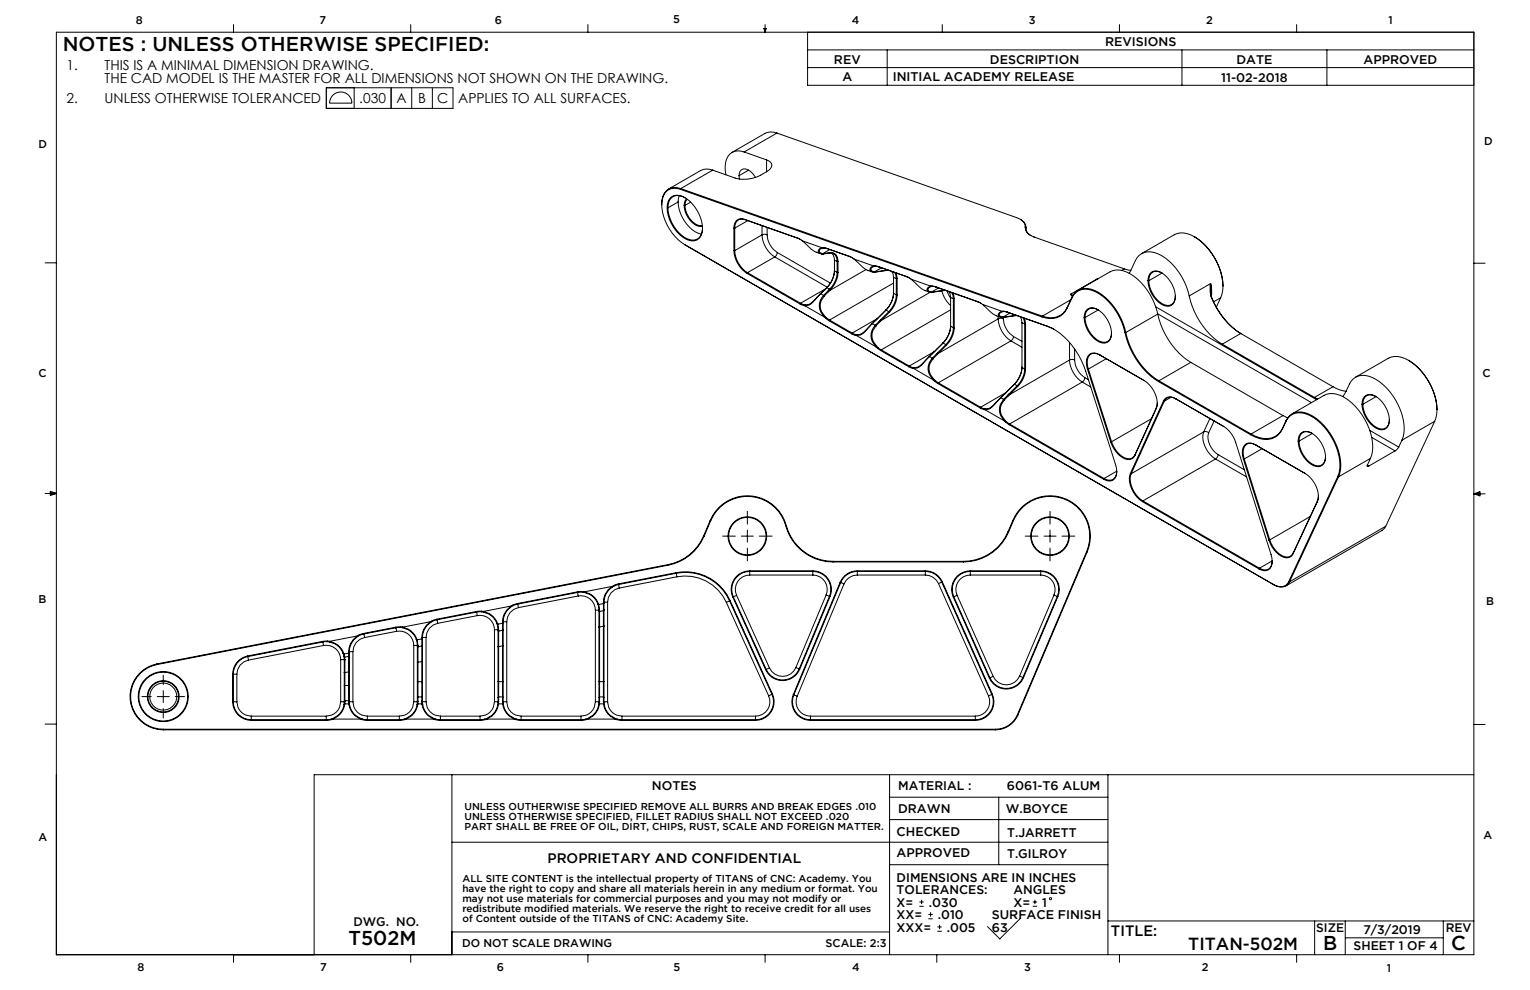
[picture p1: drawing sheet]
<svg xmlns="http://www.w3.org/2000/svg" width="432mm" height="279mm" viewBox="0 0 432 279" stroke-linecap="round" stroke-linejoin="round" font-family="sans-serif">
<g fill="none" stroke="#000" stroke-width=".28">
<path d="M15.9 9.1h400.1v260.3h-400.1zM65.9 6.9v2.2M115.9 6.9v2.2M165.9 6.9v2.2M215.6 8h.6l-.3 1.1zM215.7 8l.2 1.1M215.9 6.9v2.2M216 8l-.1 1.1M227.9 9.1v15h188.1M227.9 14.1h188.1M227.9 19.1h188.1M250.4 14.1v10"/>
<path d="M265.9 6.9v2.2M315.9 6.9v2.2M333.6 14.1v10M365.9 6.9v2.2M374.5 14.1v10M92.1 24.8h35.7v5.8h-35.7zM94 26.8a3.1 3.1 0 0 1 3.4-.6 3.1 3.1 0 0 1 1.9 2.9h-6.3l.3-1.2zM100 24.8v5.8M110.4 24.8v5.8M116.2 24.8v5.8M122 24.8v5.8M219.3 37.6l67.6 23.8a2.83 2.83 0 0 1 2.5 2.7"/>
<path d="M219.3 37.6a4.1 4.1 0 0 0-3.5 .1l-9.2 5.3M219.3 37.6l-9.3 5.3M188.5 58.7a10.4 10.4 0 0 0 5.7 8.8 2.88 2.88 0 0 0 3.1-.3 2.88 2.88 0 0 0 1-2.9M189.3 55.7a3.5 3.5 0 0 1 4.4 .3 10.8 10.8 0 0 1 4.5 9.3 2.86 2.86 0 0 1-4.5 2.2 10.2 10.2 0 0 1-5.2-10.6zM191.4 57a10.4 10.4 0 0 0 5.7 8.9l.9 .2M191.4 57l-2.9 1.7M191.7 55.2l-.3 1.8M192 53.4a3.7 3.7 0 0 0-5.2 4 14.3 14.3 0 0 0 6.5 11.7M192 53.4l102.1 36M192.1 53.2a3.7 3.7 0 0 0-5.2 3l-.1 1.6M192.1 53.2l-.1 .2M192.1 53.2l102.1 36"/>
<path d="M193.1 58a6.6 6.6 0 0 0 4.1 5.9l1-.1M193.1 58h.2M193.3 58a6.3 6.3 0 0 0 4.2 5.7l.7-.1M193.4 55.8a2.98 2.98 0 0 0-3.5-.3 2.98 2.98 0 0 0-1.4 3.2M193.8 56.1a2.35 2.35 0 0 0-.7 1.9M193.9 56.2l-.5 1.1-.1 .7M194.9 57.1l-1.6 .9M201.1 48l6.4 2.3a10.4 10.4 0 0 0 8.8-1.8M201.1 48a4.1 4.1 0 0 0-3.4 .1l-9 5.2M201.1 48l-9 5.2M208.6 49.6l.1 .9M208.6 49.6a1.68 1.68 0 0 1 .9-1.8 1.68 1.68 0 0 1 1.9 .3l1.2 1.1 .6 .9"/>
<path d="M210 42.9a3.7 3.7 0 0 0-5.2 3l-.1 2.2 .2 1.2M210 42.9l6.3 2.2M211.2 48l-2.6 1.6M216.3 45.1a1.54 1.54 0 0 1 1.5 1.2 1.54 1.54 0 0 1-.8 1.7l-.7 .5M216.3 45.1v3.4M12.7 74.2h3.2M193.3 69.1l166.2 95.9a2.88 2.88 0 0 0 4.4-.8M193.3 69.1h.1M207.1 70.7a8.2 8.2 0 0 0 3.7 6.5M207.1 64.4v6.3M207.1 64.4h.3M207.1 70.7h.3"/>
<path d="M207.4 70.7a7.9 7.9 0 0 0 3.6 6.3M207.4 64.4v6.3M210.1 61.9a2.18 2.18 0 0 0-3 2.5M210.1 61.9l.2 .1a2.11 2.11 0 0 0-2.9 2.4M210.1 61.9l15.1 5.4M210.8 77.2l15 8.6M211 77l14.9 8.6M211 77l-.2 .2M211 62.3l-3.6 2.1M215.1 66.3a7.9 7.9 0 0 0 3.6 6.2M215.1 66.3l.7-.2 .7 .2M215.1 66.3l-7.7 4.4"/>
<path d="M215.1 63.7v2.6M216.5 66.3a6.3 6.3 0 0 0 2.9 5M216.5 64.2v2.1M218.7 72.5l-7.7 4.5M218.7 72.5l14.8 8.6M219.4 71.3l-.2 .7-.5 .5M219.4 71.3l14.9 8.6M225.2 67.3l-.1-.1 1.4 .8M225.2 67.3l.7 .3M226.5 68l3.1 2.8 1.9 .8M226.5 68l5.5 1.9M231.8 71.7h.2"/>
<path d="M232 69.9l-.8 .3-.3 .6 .2 .6 .7 .3M232 69.9l.2 .1M232 71.6h.2M232 71.6l-.2 .1M232.2 70l-.7 .3-.3 .5 .2 .5 .6 .3M232.2 71.6l-.2 .1M232.3 69.9l1 .2M232.3 69.9h-.3M232.3 69.9l.2 .1M232.4 71.7h-.4M232.4 71.7h.1M232.5 70l.9 .2-.1-.1"/>
<path d="M232.5 70h-.3M232.6 71.6h-.4M232.6 71.6l-.2 .1M232.6 71.6h.1M233.3 70.1l6.5 2.3M234.1 71.4l-1.7 .3M234.1 71.4a1.94 1.94 0 0 1 2.2 2.3M234.1 71.4h.1M234.2 70.4l-2 1.2M234.3 71.3l-1.7 .3M234.3 71.3l-.2 .1M234.3 71.3a2.02 2.02 0 0 1 2.2 2.4"/>
<path d="M234.3 71.3h.1M234.7 71.4a2.26 2.26 0 0 1 .8 2.1M235.5 76.5a7.2 7.2 0 0 1-2.1 4.7M235.5 76.3a7.5 7.5 0 0 1-2.2 4.9M235.5 73.5l.8 .3M235.5 73.5v3M235.5 76.5l.8 .4M236.3 76.9a7.2 7.2 0 0 1-2.2 4.7M236.3 73.7h.2M236.3 73.7v3.2M236.3 76.9h.2M236.5 76.9a7.5 7.5 0 0 1-2.2 4.9"/>
<path d="M236.5 73.7v3.2M239.8 72.4l-.1-.1 1.3 .8M239.8 72.4l.7 .3M241 73.1l3.1 2.8 2 .9M241 73.1l5.6 2M244.4 76.1l-10.4 6M246.4 76.8h.2M246.6 75.1l-.8 .3-.3 .5 .2 .6 .7 .3M246.6 75.1l.2 .1M246.6 76.7h.2M246.6 76.7l-.2 .1M246.8 75.2l-.7 .2-.3 .5 .2 .5 .6 .3"/>
<path d="M246.8 76.7l-.2 .1M246.9 75.1l1 .1M246.9 75.1h-.3M246.9 75.1h.2M247 76.8h-.4M247 76.8h.1M247.1 75.1l.9 .2-.1-.1M247.1 75.1l-.3 .1M247.2 76.7h-.4M247.2 76.7l-.2 .1M247.2 76.7h.1M247.9 75.2l8 2.9"/>
<path d="M248.8 75.6l-2 1.1M250.5 76.2l-3.3 .5M250.7 76.3l-3.7 .5M251.7 76.6l.3 .7 .2 1M252.2 78.3l1 .3M252.2 78.3v4.5M252.2 79.9l-18.1 10.4M252.4 76.9l.4 .6 .2 1.1M252.8 77l.4 1.6M253 78.6h.2M253 78.6v4.6M253.2 78.6v4.6"/>
<path d="M255.9 78.1l-.1-.1 1.3 .8M255.9 78.1l.7 .3M257.1 78.8l3.1 2.8 2 .8M257.1 78.8l5.6 2M288 61.9l.1 .1a2.42 2.42 0 0 1 1.4 2.2M289.4 64.1a2.93 2.93 0 0 0 2.5 2.8l25.4 9M289.4 64.1l.1 .1M289.4 64.1h.1M289.5 64.2a2.44 2.44 0 0 0 1.4 2.3M289.5 64.2h.1M289.5 63.9v.8M309.7 78.7l-7.5 4.3"/>
<path d="M309.7 78.7v.1M309.9 78.7h-.2M317.3 75.9l1.8 .4M317.3 75.9l-.8 .4M318.7 77.1a16.7 16.7 0 0 1 2.8-5 5.2 5.2 0 0 1 6.4 .1 18.1 18.1 0 0 1 7.7 11.3M322.2 71.6l9.2-5.3a6.2 6.2 0 0 1 6.8 1.3 17.5 17.5 0 0 1 6.9 14.4l-.6 2M324 79.2h.2M324.2 79.2a7.5 7.5 0 0 0 5.2 7 2.22 2.22 0 0 0 2.3-2.7M324.6 77.2a2.68 2.68 0 0 1 3.8 .2 8.1 8.1 0 0 1 3.2 7.4 2.3 2.3 0 0 1-3.9 1 7.8 7.8 0 0 1-3.4-8.1zM324.9 77.2a2.45 2.45 0 0 1 3.1-.1l-3.8 2.1 .3-1.5zM337.1 66.8a17.5 17.5 0 0 1 8 14M416 74.3h3.1"/>
<path d="M225.8 85.8l1 .4M225.9 85.6l1 .4M225.9 85.6l-.1 .2M226.8 86.2l.3 .1M226.9 86l.3 .1M226.9 86l-.1 .2M227.1 86.3l5.6 3.2M227.2 86.1l-.1 .2M231.5 82.9l-1.6 1.8a3.3 3.3 0 0 1-2.7 1.4M231.5 82.9h.1M231.6 82.9l-1.7 1.9a3.3 3.3 0 0 1-2.8 1.5M231.6 82.9h-.1"/>
<path d="M231.6 82.9l.8 .5M231.6 82.9h.1M232.4 83.4a4.1 4.1 0 0 0 .3 6.1M232.4 83.4l.2 .2M232.4 83.4h.1M232.6 83.6a4 4 0 0 0 .2 5.7M232.6 83.6h.1M232.7 89.5l.3 .3M232.7 81.8l-1.2 1.1M232.8 81.8l-1.2 1.1M232.8 81.8h-.1M232.8 89.3l.3 .3"/>
<path d="M232.8 89.3l-.1 .2M233 89.8l1 .7M233 81.5l-7.1 4.1M233 81.5l-.3 .3M233.1 81.4l-.1 .1M233.1 89.6l1 .7M233.1 89.6l-.1 .2M233.3 81.2l-.3 .3M233.4 81.2l.7 .4M233.4 81.2h-.1M233.4 81.2l-.6 .6M233.6 82.2l-1.2 1.2"/>
<path d="M233.6 82.2l.1 .2M233.7 82.4l-1.1 1.2M233.9 81.9l-.3 .3M233.9 81.9l.1 .2M234 90.5l6.4 3.7M234 82.1l-.3 .3M234.1 90.3l6.4 3.7M234.1 90.3l-.1 .2M234.1 81.6l.2 .2M234.1 81.6l-.2 .3M234.3 81.8l-.3 .3M240.4 94.2l1 .4"/>
<path d="M240.5 94l1 .4M240.5 94l-.1 .2M241.4 94.6l.3 .1M241.5 94.4l.3 .1M241.5 94.4l-.1 .2M241.7 94.7l5.5 3.2M241.8 94.5l-.1 .2M246.1 91.3l-1.6 1.8a3.3 3.3 0 0 1-2.7 1.4M246.1 91.3h.1M246.2 91.3l-1.7 1.9a3.3 3.3 0 0 1-2.8 1.5M246.2 91.3l.8 .5M246.2 91.3h.1"/>
<path d="M246.2 91.3h-.1M247 91.8a4.1 4.1 0 0 0 .2 6.1M247 91.8l.2 .2M247 91.8h.1M247.2 92a4 4 0 0 0 .2 5.7M247.2 92h.1M247.2 97.9l.4 .3M247.3 90.2l-1.2 1.1M247.4 90.2l-1.2 1.1M247.4 90.2h-.1M247.4 97.7l.3 .3M247.4 97.7l-.2 .2"/>
<path d="M247.6 98.2l1 .8M247.6 89.9l-7.1 4.1M247.6 89.9l-.3 .3M247.7 89.9h-.1M247.7 98l1 .7M247.7 98l-.1 .2M248.2 90.6l-1.2 1.2M248.2 90.6l.1 .2M248.3 90.8l-1.1 1.2M248.5 90.3l.1 .2M248.6 99l7.9 4.5M248.6 90.5l-.3 .3"/>
<path d="M248.7 98.7l7.9 4.6M248.7 98.7l-.1 .3M250.1 87.5l.7 .5M250.1 87.5l-2.7 2.7M250.8 88l-2.6 2.6M250.8 88l.2 .1M251 88.1l-2.4 2.4M252.2 82.8a7.2 7.2 0 0 1-2.1 4.7M252.2 82.6a7.5 7.5 0 0 1-2.2 5l.1-.1M252.2 82.8l.8 .4M253 83.2a7.2 7.2 0 0 1-2.2 4.8M253 83.2h.2"/>
<path d="M253.2 83.2a7.5 7.5 0 0 1-2.2 4.9M262.7 80.8l-.8 .3-.3 .5 .2 .6 .9 .3M262.7 80.8h.2M262.7 82.4h.2M262.7 82.4l-14.1 8.1M262.9 80.8l-.7 .3-.3 .5 .2 .5 .6 .3M262.9 82.4l-.2 .1M263 80.7l1 .2M263 80.7l-.3 .1M263 80.7l.2 .1M263.1 82.5h-.4M263.1 82.5h.1"/>
<path d="M263.2 80.8l.9 .2M263.2 80.8h-.3M263.3 82.4h-.4M263.3 82.4l-.2 .1M263.3 82.4h.1M263.4 99.5l-1.2 1.1M263.5 99.5l-1.2 1.1M263.5 99.5h-.1M263.7 99.2l-7.1 4.1M263.7 99.2l-.3 .3M263.8 99.2h-.1M264 80.9l11.9 4.2"/>
<path d="M264 80.9l.1 .1M264.1 81l12 4.2M264.3 99.9l-1.2 1.2M264.3 99.9l.1 .2M264.6 99.6l.1 .2M264.7 99.8l-.3 .3M264.9 81.3l-2 1.1M265.8 82.1l.1 .3a8.5 8.5 0 0 0 2.4 3.8M266.2 96.8l-2.7 2.7M266.2 96.8l.7 .5M266.6 81.9l-3.3 .5M266.8 81.9l-3.7 .6"/>
<path d="M266.9 97.3l-2.6 2.6M266.9 97.3l.2 .1M267.1 97.4l-2.4 2.4M267.3 82.1l1 2M267.8 82.3l.3 .6 .2 1.1M268.3 92.1a7.2 7.2 0 0 1-2.1 4.7M268.3 91.9a7.5 7.5 0 0 1-2.2 4.9h.1M268.3 84l.8 .3M268.3 92.1l.8 .4M268.3 84v8.1M268.3 87.4l-19.6 11.3M268.5 82.6l.4 .6 .2 1"/>
<path d="M268.9 82.7l.4 1.5M269.1 92.5a7.2 7.2 0 0 1-2.2 4.8M269.1 84.2h.2M269.1 84.2v8.3M269.1 92.5h.2M269.3 92.5a7.5 7.5 0 0 1-2.2 4.9M269.3 84.2v8.3M275.9 85.1l1.4 .8M275.9 85.1l.2 .1M276.1 85.2l.6 .3M277.3 85.9l3.1 2.8 2 .8M277.3 85.9l5.5 2"/>
<path d="M281.7 90a7.9 7.9 0 0 0 3.6 6.2M281.7 90l.7-.2 .8 .2M281.7 90l-17 9.8M281.7 89.3v.7M282.7 89.6h.2M282.8 87.9l-.7 .3-.4 .5 .3 .6 .7 .3M282.8 87.9h.2M282.9 89.5h.1M282.9 89.5l-.2 .1M283 87.9l-.7 .3-.3 .5 .2 .5 .7 .3M283 89.5l-.1 .1M283.2 90a6.4 6.4 0 0 0 2.8 5"/>
<path d="M283.2 89.6v.4M283.2 87.8l.9 .2M283.2 87.8l-.4 .1M283.2 87.8l.1 .1M283.2 89.6h-.3M283.2 89.6h.1M283.3 87.9l1 .2M283.3 87.9h-.3M283.4 89.5h-.4M283.4 89.5l-.2 .1M283.4 89.5h.1M284.1 88l11.5 4.1"/>
<path d="M284.1 88l.2 .1M284.3 88.1l11.5 4.1M285 88.4l-2 1.1M285.3 96.2l-20.5 11.8M285.3 96.2l3.1 1.8M286 95l-.2 .7-.5 .5M286 95l2.4 1.3M286.8 89l-3.4 .5M286.9 89l-3.7 .6M287.9 89.4l.4 .6 .1 1.1M288.4 91.1l.8 .3M288.4 91.1v12.6"/>
<path d="M288.7 89.7l.3 .6 .2 1M289 89.8l.4 1.5M289.2 91.3h.2M289.2 91.3v12.8M289.4 91.3v12.8M294.2 89.2l-.1 .2M295.6 92.1a20 20 0 0 1 10.8 12.6l8.4 26.4a3.7 3.7 0 0 1-.7 4.4 2.6 2.6 0 0 1-2.6-.2M295.6 92.1l.2 .1M295.8 92.2l1.8 .8M301.2 86.9a5.3 5.3 0 0 1-7.1 2.5M301.2 86.7a5.2 5.2 0 0 1-7 2.5M301.2 86.7v.2"/>
<path d="M301.8 96.6v5M302.2 84.6l-8 4.6M302.2 83l.1 .4 .4 .2M302.2 83l.6 .4M302.5 84.1a4.5 4.5 0 0 1 6.8-1.7 17.5 17.5 0 0 1 8.2 11.5M302.5 84.1l-1.3 2.8M302.5 83.9a4.5 4.5 0 0 1 6.4-1.9 17.3 17.3 0 0 1 8.8 11.8M302.5 83.9v.2M302.5 83.9l-1.3 2.8M303.3 98.5v3.1M304.3 81.9l9-5.2a6.2 6.2 0 0 1 6.7 1.3 18.5 18.5 0 0 1 6.7 10.6M306 89.6h.2"/>
<path d="M306.2 89.6a7.5 7.5 0 0 0 5.2 7 2.22 2.22 0 0 0 2.3-2.7M306.6 87.6a2.67 2.67 0 0 1 3.8 .2 8.1 8.1 0 0 1 3.1 7.4 2.29 2.29 0 0 1-3.9 1 7.8 7.8 0 0 1-3.4-8.1zM309.9 87.5l-3.7 2.1M310 87.5a2.29 2.29 0 0 0-2.7-.3 2.29 2.29 0 0 0-1.1 2.4M317.5 93.9a22 22 0 0 0 9.4 13.8M317.7 93.8a21.8 21.8 0 0 0 9.4 13.7M317.7 93.8l-.2 .1M326.2 86.6l45.4 26.2M326.7 88.6l43.4 25M326.7 88.6a21.8 21.8 0 0 0 9.4 13.7M326.7 88.6l-9 5.2M335.6 83.5a21.8 21.8 0 0 0 9.3 13.6"/>
<path d="M341.6 80.5l-.1 1.9 .3 1.4M341.6 80.5l.3 3.2M341.7 80l.2 1.7v2.2M341.7 80l-6.1 3.5M341.7 80l-.1 .5M341.8 83.8l.1 .2M341.9 83.7l.1 .3M341.9 83.7l-.1 .1M341.9 84a21 21 0 0 0 8.3 10.1M342 84a21.3 21.3 0 0 0 8.3 10.2M342 84h-.1M344.5 84l-1.2 2.7"/>
<path d="M344.5 84l-2 1.2M344.9 97.1l26.1 15.1M350.2 94.1l-5.3 3M350.2 94.1l26 15M256.5 103.5l1 .4M256.6 103.3l1 .4M256.6 103.3l-.1 .2M257.5 103.9l.3 .1M257.6 103.7l.3 .1M257.6 103.7l-.1 .2M257.8 104l5.6 3.2M257.9 103.8l-.1 .2"/>
<path d="M262.2 100.6l-1.6 1.8a3.3 3.3 0 0 1-2.7 1.4M262.2 100.6h.1M262.3 100.6l-1.7 1.9a3.3 3.3 0 0 1-2.8 1.5M262.3 100.6h.1M262.3 100.6l.8 .5M262.3 100.6h-.1M263.1 101.1a4.1 4.1 0 0 0 .3 6.1M263.1 101.1l.2 .2M263.1 101.1h.1M263.3 101.3a4 4 0 0 0 .2 5.7M263.3 101.3h.1M263.4 107.2l.3 .3"/>
<path d="M263.5 107l.4 .3M263.5 107l-.1 .2M263.7 107.5l1 .7M263.9 107.3l.9 .7M263.9 107.3l-.2 .2M264.4 100.1l-1.1 1.2M264.7 108.2l11.9 6.9M264.8 108l11.9 6.9M264.8 108l-.1 .2M276.6 115.1l1 .5M276.7 114.9l1 .4M276.7 114.9l-.1 .2"/>
<path d="M277.6 115.6h.4M277.7 115.3l.3 .1M277.7 115.3l-.1 .3M278 115.6l5.5 3.2M278 115.4v.2M282.3 112.3l-1.6 1.7a3.3 3.3 0 0 1-2.7 1.4M282.4 112.3h-.1M282.4 112.2l-1.7 1.9a3.3 3.3 0 0 1-2.7 1.5M282.4 112.2h.1M282.4 112.2l.9 .5M282.4 112.2l-.1 .1M283.3 112.7a4.2 4.2 0 0 0 .2 6.1"/>
<path d="M283.3 112.7l.1 .2M283.3 112.7h.1M283.4 112.9a4 4 0 0 0 .2 5.7M283.4 112.9h.1M283.5 118.8l.3 .3M283.6 111.1l-1.2 1.2M283.6 111.1l-1.2 1.1M283.6 111.1h.1M283.6 118.6l.4 .4M283.6 118.6l-.1 .2M283.8 119.1l1 .8M283.9 110.8l-7.2 4.1"/>
<path d="M283.9 110.8l-.3 .3M283.9 110.8h.1M284 119l.9 .7M284 119l-.2 .1M284.4 111.5l-1.1 1.2M284.4 111.5l.2 .2M284.6 111.7l-1.2 1.2M284.7 111.2l.2 .2M284.8 119.9l26.7 15.4M284.9 111.4l-.3 .3M284.9 119.7l26.7 15.3M284.9 119.7l-.1 .2"/>
<path d="M286.3 108.4l-2.7 2.7M286.3 108.4l.8 .5M287.1 108.9l-2.7 2.6M287.1 108.9l.1 .2M287.2 109.1l-2.3 2.3M288.4 103.7a7.2 7.2 0 0 1-2.1 4.7M288.4 103.6a7.5 7.5 0 0 1-2.2 4.9l.1-.1M288.4 103.7l.8 .4M289.2 104.1a7.2 7.2 0 0 1-2.1 4.8M289.2 104.1h.2M289.4 104.1a7.5 7.5 0 0 1-2.2 5M301.8 101.6a7.9 7.9 0 0 0 3.6 6.2"/>
<path d="M301.8 101.6l.8-.2 .7 .2M301.8 101.6l-16.9 9.8M303.3 101.6a6.4 6.4 0 0 0 2.9 5M305.4 107.8l-20.5 11.9M305.4 107.8l2.4 1.4M306.2 106.6l-.3 .7-.5 .5M306.2 106.6l1 .6M306.9 104.2a3.7 3.7 0 0 1 .7-4.3 2.6 2.6 0 0 1 2.7 .2l12.6 7.3a7.5 7.5 0 0 1 3.4 7.9M306.9 104.2l6.6 20.5M307.2 104.2h-.3M307.2 104.2l6.5 20.5M310.4 100.2a2.21 2.21 0 0 0-2.6-.2 2.21 2.21 0 0 0-1 2.4l.4 1.8"/>
<path d="M312.2 101.2l-5 3M324.9 118.2l-11.2 6.5M326.3 115.3l-6 13.2M326.3 115.1v.2M326.3 115.1l-6 13.3M326.6 113.7l-.3 1.4M326.9 107.7l26.1 15M327.1 107.5l-.2 .2M327.1 107.5l26 15M328.3 113.2a2.2 2.2 0 0 1 3.5-.7l13.5 7.9a8.2 8.2 0 0 1 3.4 4.5l10 31.6a3.7 3.7 0 0 1-.7 4.3 2.61 2.61 0 0 1-2.7-.2M328.3 113.2l-9.3 20.5M328.3 113.2h.3"/>
<path d="M328.6 113.2l-9.4 20.5M330.5 112.1l-1.9 1.1M331.9 112.6a2.13 2.13 0 0 0-3.3 .6M336.1 102.3l-9 5.2M336.1 102.3l26 15M341.5 118.1l-1.8 3.8M342.6 118.8l-1.5 3.4M362.1 117.3l1.3 .6M362.1 117.3l-9 5.2M362.9 118.9a4.5 4.5 0 0 1 6.7-1.7 17 17 0 0 1 8.5 15.2l-.6 2.1M362.9 118.9l-.9 2.1M362.9 118.7a4.5 4.5 0 0 1 6.5-1.8 17.1 17.1 0 0 1 8.9 15.7l-.5 2"/>
<path d="M362.9 118.7v.2M362.9 118.7l-.9 2.1M364.7 116.8l9-5.2a6.2 6.2 0 0 1 6.8 1.3 17.5 17.5 0 0 1 6.8 14.4l-.5 2.1M371 112.2l.9 .4M376.2 109.1l1.8 .9 1.9 .4M376.2 109.1l-5.2 3.1M378.9 111.9l1-1.4a6 6 0 0 1 3.5-4.4 8.7 8.7 0 0 1 8 3.5 17.1 17.1 0 0 1 4.8 12.6l-.5 2M382.6 106.5l9.2-5.4a6.2 6.2 0 0 1 6.8 1.3 17.5 17.5 0 0 1 6.9 14.5l-.6 2M384.4 114.1h.2M384.6 114.1a7.5 7.5 0 0 0 5.2 7 2.22 2.22 0 0 0 2.3-2.7M385 112a2.67 2.67 0 0 1 3.8 .2 8.1 8.1 0 0 1 3.2 7.5 2.3 2.3 0 0 1-3.9 1 7.8 7.8 0 0 1-3.4-8.1zM388.3 112l-3.7 2.1"/>
<path d="M388.4 111.9a2.29 2.29 0 0 0-2.7-.2 2.29 2.29 0 0 0-1.1 2.4M397.5 101.7a17.5 17.5 0 0 1 8.1 13.9M404.9 118.9l-9.2 5.3M404.9 118.9l-13.8 29.6M12.7 139.3h3.2M14.2 139l1.7 .3M14.2 138.7l1.7 .6-1.7 .5zM15.9 139.3l-1.7 .2M311.6 135l3.6-2a2.19 2.19 0 0 1-1.1 2.3 2.19 2.19 0 0 1-2.5-.3zM311.6 135l-.1 .3M313.5 124.7a7 7 0 0 0 4.8 5 1.88 1.88 0 0 0 2-1.2M313.7 124.7a6.2 6.2 0 0 0 5.1 4.8l.6-.2 .9-.9"/>
<path d="M313.7 124.7h-.2M319 133.7a7.5 7.5 0 0 0 3.4 7.9M319 133.7h.2M319.2 133.7a7.2 7.2 0 0 0 3.3 7.7M320.3 128.4v.1M339.7 121.9a1.2 1.2 0 0 1 1.4 .3M339.7 121.9a7.2 7.2 0 0 0 3.3 7.6M339.7 121.9l-20.5 11.8M341.1 122.2a5.8 5.8 0 0 0 2.7 6.1M343 129.5l-20.5 11.9M343 129.5l8.8 5.1M343.8 128.3l-.2 .7-.6 .5"/>
<path d="M343.8 128.3l7.4 4.3M350.9 129.6a3.7 3.7 0 0 1 .8-4.3 2.61 2.61 0 0 1 2.6 .2l14.1 8.1a7.4 7.4 0 0 1 3.4 8M350.9 129.6l7.2 22.8M351.2 129.5l-.3 .1M351.2 129.5l7.2 22.9M353.1 122.5l-.1 .2M354.4 125.6a2.2 2.2 0 0 0-2.5-.2 2.2 2.2 0 0 0-1.1 2.4l.4 1.7M356.2 126.6l-5 2.9M362 121a5.4 5.4 0 0 1-7.8 2.3l-1.2-.6M362 120.8a5.4 5.4 0 0 1-7.7 2.3l-1.2-.6M362 120.8v.2M366.4 124.5h.2"/>
<path d="M366.6 124.5a7.5 7.5 0 0 0 5.2 7 2.22 2.22 0 0 0 2.3-2.7M367 122.4a2.68 2.68 0 0 1 3.8 .2 8.1 8.1 0 0 1 3.1 7.5 2.29 2.29 0 0 1-3.9 1 7.8 7.8 0 0 1-3.4-8.1zM370.3 122.4l-3.7 2.1M370.4 122.3a2.29 2.29 0 0 0-2.7-.2 2.29 2.29 0 0 0-1.1 2.4M372.1 139.9l-.3 1.5M377.5 134.5l.3 .1M377.5 134.5l-13.8 29.6M377.8 134.6l-13.9 29.6M385.9 131.3l.4 .2M385.9 131.3v.3l.4-.1M386.6 121.5l8.2 4.7M386.8 129.4l-9 5.2"/>
<path d="M386.8 129.4l-.9 1.9M387.1 123.4l6.6 3.8M393.7 127.2l-7.4 4.3M394.8 126.2l-1.1 1M395.7 124.2l-.9 2M416 139.4h3.1M416 139.4l1.7-.6v1.1zM416 139.4l1.7 .2M417.7 139.1l-1.7 .3M188.6 159.3v.2M188.6 159.3l-144.3 28.1M188.6 159.5l-144.3 28.1"/>
<path d="M198.6 151.3a13.7 13.7 0 0 1-10 8M198.6 151.3h.1M198.7 151.3a13.8 13.8 0 0 1-10.1 8.2M200.4 146.9a11.4 11.4 0 0 1 11.3-7 11.4 11.4 0 0 1 10.2 8.4M200.4 146.9h.2M200.4 146.9l-1.8 4.4M200.6 146.9a11.2 11.2 0 0 1 11.1-6.8 11.2 11.2 0 0 1 10 8.3M200.6 146.9l-1.9 4.4M203.9 151.3h3.6M209.2 151.3h3.4M210.9 144.3v3.6M210.9 149.6v3.4"/>
<path d="M210.9 154.7v3.6M214.3 151.3h3.6M221.7 148.4a13.8 13.8 0 0 0 13.4 10.2M221.9 148.3a13.7 13.7 0 0 0 13.2 10.1M221.9 148.3l-.2 .1M235.1 158.6h36.8M235.1 158.4v.2M235.1 158.4h36.8M271.9 158.4v.2M284.5 150.1a13.7 13.7 0 0 1-12.6 8.3M284.5 150.1l.1 .1M284.6 150.2a13.8 13.8 0 0 1-12.7 8.4"/>
<path d="M285.9 146.9a11.4 11.4 0 0 1 14.9-6.1 11.4 11.4 0 0 1 6 15M285.9 146.9h.1M285.9 146.9l-1.4 3.2M286 146.9a11.2 11.2 0 0 1 14.7-5.9 11.2 11.2 0 0 1 6 14.7M286 146.9l-1.4 3.3M289.4 151.3h3.6M294.6 151.3h3.4M296.3 144.3v3.6M296.3 149.6v3.4M296.3 154.7v3.6M299.7 151.3h3.6M306.7 155.7l-19.6 46"/>
<path d="M306.7 155.7l.1 .1M306.8 155.8l-19.5 46M322.4 141.6l32.9 19M322.5 141.4l-.1 .2M322.5 141.4l32.9 19M358.1 152.4a7 7 0 0 0 4.8 5 1.88 1.88 0 0 0 2-1.1M358.4 152.4a6.3 6.3 0 0 0 5.1 4.8l1.1-.5 .3-.6M358.4 152.4h-.3M359 158.3l-3.6 2.1M359 158.3a2.19 2.19 0 0 1-1 2.3 2.19 2.19 0 0 1-2.6-.2M364.9 156.1v.2M369.8 145.8l-11.4 6.6"/>
<path d="M371.8 141.6l-6.9 14.7M371.8 141.4v.2M371.8 141.4l-6.9 14.7M391.1 148.5l-1 1.2-27.2 15.7M391.1 148.5l-27.2 15.7M100.9 179.5a5.3 5.3 0 0 0-2.5 4.4M100.9 179.5l-7.9 1.5M100.9 179.5l.1 .1M101 179.6a5.1 5.1 0 0 0-2.4 4.2M101.3 179.2l-.4 .3M101.3 179.2l.1 .2M101.4 179.4l-.4 .2"/>
<path d="M102.7 178.8l-1.4 .4M102.7 178.8v.1M102.7 178.9l-1.3 .5M102.7 178.9l.2 1M102.9 179.9a4.1 4.1 0 0 0-3.3 4M111.7 177l-9 1.8M111.7 177v.2M111.7 177.2l.2 1M111.7 177.2l-9 1.7M111.9 178.2a4.1 4.1 0 0 1 4.9 4M111.9 178.2l-9 1.7M113.1 177.1l-1.4 .1"/>
<path d="M113.1 177.1l.5 .1M113.1 176.9l-1.4 .1M113.1 176.9l.5 .1M113.1 176.9v.2M113.6 177.2a5.1 5.1 0 0 1 3.9 3.3M113.6 177a5.3 5.3 0 0 1 4.1 3.6M113.6 177v.2M119.1 179.9v.4M119.2 179.9h1M119.2 179.9l-.1 .2M119.2 179.9v2.2M119.2 179.8l-.1 .1"/>
<path d="M119.2 179.8v.1M120.2 179.9v18.2M121.5 175.5a5.3 5.3 0 0 0-2.4 4.4M121.5 175.5l-7.9 1.5M121.5 175.5l.1 .1M121.6 175.6a5.1 5.1 0 0 0-2.4 4.2M122 175.2l-.5 .3M122 175.2v.2M122 175.4l-.4 .2M123.3 174.8l-1.3 .4M123.3 174.8v.1M123.3 174.9l-1.3 .5"/>
<path d="M123.3 174.9l.2 1M123.5 175.9a4.1 4.1 0 0 0-3.3 4M134.5 172.6l-11.2 2.2M134.5 172.6v.1M134.5 172.7l.2 1M134.5 172.7l-11.2 2.2M134.7 173.7a4.1 4.1 0 0 1 4.8 4M134.7 173.7l-11.2 2.2M135.9 172.7h-1.4M135.9 172.7h.5M135.9 172.5l-1.4 .1M135.9 172.5l.5 .1"/>
<path d="M135.9 172.5v.2M136.4 172.7a5.1 5.1 0 0 1 3.9 3.3M136.4 172.6a5.3 5.3 0 0 1 4.1 3.5M136.4 172.6v.1M139.5 177.7h1.1M139.5 177.7v20.4M140.3 176l.2 .1M140.3 176h.1M140.3 176l.3 1.6M140.5 176.1h.1M140.5 176.1l.2 1.6M140.6 177.6l.1 .1"/>
<path d="M140.6 177.6v.1M140.6 178v4.5M140.6 177.7v.3M140.6 177.7l.1 .2M140.6 178l.1 .1M140.7 178.1v4.4M140.7 177.7v.4M141.8 175.5v.4M141.8 177.9v4.3M141.8 175.9v2M141.8 175.9l-1.3 .2M141.8 177.9l-1.1 .2"/>
<path d="M142 177.7v4.5M142 175.5h1M142 175.5l-.2 .2M142 175.5v2.2M142 175.7l-.2 .2M142 177.7l-.2 .2M142 175.3l-.2 .2M142 175.3v.2M143 175.5v22.6M144.3 171a5.3 5.3 0 0 0-2.5 4.5M144.3 171l-7.9 1.6M144.3 171l.1 .2"/>
<path d="M144.4 171.2a5.1 5.1 0 0 0-2.4 4.1M144.7 170.8l-.4 .2M144.7 170.8l.1 .1M144.8 170.9l-.4 .3M146.1 170.3l-1.4 .5M146.1 170.3v.2M146.1 170.5l-1.3 .4M146.1 170.5l.2 1M146.3 171.5a4.1 4.1 0 0 0-3.3 4M163 167l-16.9 3.3M163 167v.2M163 167.2l.2 1"/>
<path d="M163 167.2l-16.9 3.3M163.2 168.2a4.1 4.1 0 0 1 4.8 4M163.2 168.2l-16.9 3.3M164.4 167.1l-1.4 .1M164.4 167.1l.5 .1M164.4 167h-1.4M164.4 167h.5M164.4 167v.1M164.9 167.2a5.1 5.1 0 0 1 3.8 3.3M164.9 167a5.3 5.3 0 0 1 4.1 3.6M164.9 167v.2M168 172.2h1"/>
<path d="M168 172.2v25.9M168.7 170.5l.3 .1M168.7 170.5h.1M168.8 170.5l.2 1.5M169 170.6h.1M169 170.6l.2 1.6M169 172l.2 .2M169 172v.2M169 172.4v4.5M169 172.2v.2M169 176.9v15.5M169 172.2l.2 .1"/>
<path d="M169 172.4l.2 .2M169 176.9h.2M169.2 172.6v4.3M169.2 172.2v.4M169.2 176.9v19.8M170.3 176.7v20M170.3 176.7h.2M170.3 170v.4M170.3 172.4v4.3M170.3 170.4v2M170.3 170.4l-1.3 .2M170.3 172.4l-1.1 .2"/>
<path d="M170.5 172.2v4.5M170.5 169.9h1M170.5 169.9l-.2 .2M170.5 169.9v2.3M170.5 176.7v15.7M170.5 170.2l-.2 .2M170.5 172.2l-.2 .2M170.5 176.7l-1.3 .2M170.5 169.8l-.2 .2M170.5 169.8v.1M171.5 169.9v28.2M172.7 165.5a5.3 5.3 0 0 0-2.4 4.5"/>
<path d="M172.7 165.5l-7.8 1.5M172.7 165.5l.1 .1M172.8 165.6a5.1 5.1 0 0 0-2.3 4.2M173.2 165.2l-.5 .3M173.2 165.2l.1 .2M173.3 165.4l-.5 .2M174.5 164.8l-1.3 .4M174.5 164.8l.1 .2M174.6 165l-1.3 .4M174.6 165l.2 1M174.8 166a4.1 4.1 0 0 0-3.3 3.9M190.8 161.6a13.8 13.8 0 0 1 15.3 7.9"/>
<path d="M190.8 161.6l-16.3 3.2M190.8 161.6l.1 .2M190.9 161.8a13.7 13.7 0 0 1 15 7.8M190.9 161.8l.1 1M190.9 161.8l-16.3 3.2M191 162.8a12.6 12.6 0 0 1 14 7.2M191 162.8l-16.2 3.2M205 170l11.9 26.4M205.9 169.6l-.9 .4M205.9 169.6l12 26.4M206.1 169.5l11.9 26.4M206.1 169.5l-.2 .1"/>
<path d="M206.8 168.5l9.3 20.5M207 168.4l-.2 .1M207 168.4l9.2 20.5M207.9 168l-.9 .4M207.9 168l9.3 20.5M211.6 161.1a5.2 5.2 0 0 0-4.8 7.4M211.6 161.3a5.1 5.1 0 0 0-4.6 7.1M211.6 161.3v1M211.6 162.3a4.1 4.1 0 0 0-3.7 5.7M211.6 161.1h17.8M211.6 161.3h17.8M211.6 161.1v.2"/>
<path d="M211.6 162.3h17.8M229.4 161.1a5.2 5.2 0 0 1 4.8 7.3M229.4 161.3a5.1 5.1 0 0 1 4.7 7M229.4 162.3a4.1 4.1 0 0 1 3.8 5.6M229.4 161.3v1M229.4 161.1v.2M233.2 167.9l.9 .4M233.2 167.9l-8.6 20.5M234.1 168.3l.1 .1M234.1 168.3l-8.6 20.5M234.2 168.4l-8.5 20.5M237.1 164.3l-13.2 31.7"/>
<path d="M237.1 164.3l.2 .1M237.3 164.4l.9 .4M237.3 164.4l-13.3 31.7M238.2 164.8l-13.2 31.7M242 161.1a5.2 5.2 0 0 0-4.9 3.2M242 161.3a5.1 5.1 0 0 0-4.7 3.1M242 161.3v1M242 162.3a4.1 4.1 0 0 0-3.8 2.5M242 161.1h19.1M242 161.1v.2M242 161.3h19.1M242 162.3h19.1"/>
<path d="M261.1 161.1a5.3 5.3 0 0 1 4.8 3.1M261.1 161.3a5.1 5.1 0 0 1 4.7 3M261.1 162.3a4.1 4.1 0 0 1 3.8 2.4M261.1 161.3v1M261.1 161.1v.2M264.9 164.7l14.1 31.7M265.8 164.3l-.9 .4M265.8 164.3l14.1 31.7M265.9 164.2l14.2 31.7M265.9 164.2l-.1 .1M269 168.5l10.2 22.9M269.2 168.4l-.2 .1"/>
<path d="M269.2 168.4l10.2 22.9M270.1 168l-.9 .4M270.1 168l10.2 22.9M273.8 161.1a5.2 5.2 0 0 0-4.8 7.4M273.8 161.3a5.1 5.1 0 0 0-4.6 7.1M273.8 161.3v1M273.8 162.3a4.1 4.1 0 0 0-3.7 5.7M273.8 161.1h19.9M273.8 161.3h19.9M273.8 161.1v.2M273.8 162.3h19.9M293.7 161.1a5.2 5.2 0 0 1 4.8 7.3"/>
<path d="M293.7 161.3a5.1 5.1 0 0 1 4.7 7M293.7 162.3a4.1 4.1 0 0 1 3.8 5.6M293.7 161.3v1M293.7 161.1v.2M297.5 167.9l.9 .4M297.5 167.9l-9.8 22.9M298.4 168.3l.1 .1M298.4 168.3l-9.7 22.9M298.5 168.4l-9.7 22.9M355.4 160.4l-.1 .2M363.7 164.1a2.8 2.8 0 0 1-4.3 .9M363.7 164.1l.2 .1"/>
<path d="M40 196.6h2.7M44.3 187.4a9.4 9.4 0 0 0-7.6 10.1 9.4 9.4 0 0 0 9.4 8.5M44.3 187.4v.2M44.3 187.6a9.2 9.2 0 0 0-7.4 9.9 9.2 9.2 0 0 0 9.2 8.3M44.4 196.6h3.4M46.1 190.6v2.6M46.1 194.9v3.4M46.1 200v2.6M49.5 196.6h2.6M53 196.6h.1M65.7 198.1a5.2 5.2 0 0 0 5.2 5.2M65.7 190.3v7.8"/>
<path d="M65.7 190.3h.1M65.7 198.1h.1M65.8 198.1a5.1 5.1 0 0 0 5.1 5M65.8 190.3h1.1M65.8 198.1h1.1M65.8 190.3v7.8M66.9 198.1a4.1 4.1 0 0 0 4 4M66.9 190.3v7.8M69.9 185.1a5.2 5.2 0 0 0-4.2 5.2M69.9 185.1v.2M69.9 185.3a5.1 5.1 0 0 0-4.1 5M69.9 185.3l.2 1"/>
<path d="M70.1 186.3a4.1 4.1 0 0 0-3.2 4M91.1 181l-21.2 4.1M91.1 181v.2M91.1 181.2l.2 1M91.1 181.2l-21.2 4.1M91.3 182.2a4.1 4.1 0 0 1 4.8 4M91.3 182.2l-21.2 4.1M92.5 181.1l-1.4 .1M92.5 181.1l.5 .1M92.5 180.9l-1.4 .1M92.5 180.9l.5 .1M92.5 180.9v.2"/>
<path d="M93 181.2a5.1 5.1 0 0 1 3.9 3.3M93 181a5.3 5.3 0 0 1 4.1 3.6M93 181v.2M96.1 198.1h1.1M96.1 198.1a4.1 4.1 0 0 1-4 4M96.1 186.2h1.1M96.1 186.2v11.9M96.9 184.5l.2 .1M96.9 184.5h.1M96.9 184.5l.2 .8M97.1 184.6h.1M97.1 184.6l.2 .9"/>
<path d="M97.1 185.3l.2 .2M97.1 185.3l.1 .7M97.1 198.8l-.4 1.4a5.1 5.1 0 0 1-2.8 2.6M97.1 198.8h.1M97.2 198.2l-.1 .6M97.2 186l.1 .1M97.2 186v.2M97.2 193.5v4.4M97.2 186.2v3.6M97.2 198.1v.1M97.2 189.8v3.7M97.2 197.9v.2"/>
<path d="M97.2 193.5h1.4M97.2 186.2l.1 .1M97.2 189.8h.1M97.2 189.9h.1M97.3 185.5v.6M97.3 198.7l-.2 .8a5.3 5.3 0 0 1-3.1 3.4M97.3 198.6h1.1M97.3 198.6l-.2 .2M97.3 198.6v.1M97.3 186.1v.2M97.3 186.3v3.5M97.3 189.8v8"/>
<path d="M97.3 198.1v.5M97.3 197.8v.3M97.3 197.8h1.1M97.3 198.1l-.1 .1M97.3 197.9l-.1 .2M97.3 197.8l-.1 .1M98.4 189.6v8.2M98.4 197.8v.3M98.4 198.1v.5M98.4 198.1l.2 .1M98.4 197.9l.2 .2M98.4 197.8l.2 .1"/>
<path d="M98.4 189.6h.2M98.4 189.6l-1.1 .2M98.4 183.9v.4M98.4 185.2v4.4M98.4 184.3v.9M98.4 184.3l.2-.2-1.5 .5M98.4 185.2l-1.1 .3M98.4 198.7l.2 .8a5.3 5.3 0 0 0 3.2 3.4M98.4 198.6v.1M98.4 198.6l.2 .2M98.6 185v4.6M98.6 193.5v4.4"/>
<path d="M98.6 183.9h1M98.6 198.1h1M98.6 183.9l-.2 .2M98.6 183.9v1.1M98.6 189.6v3.9M98.6 197.9v.2M98.6 185l-.2 .2M98.6 198.1v.1M98.6 183.8l-.2 .1M98.6 183.8v.1M98.6 198.2v.6M98.6 198.8h.1"/>
<path d="M98.6 198.8l.4 1.4a5.1 5.1 0 0 0 2.8 2.6M99.6 198.1a4.1 4.1 0 0 0 4.1 4M99.6 183.9v14.2M116.8 182.2h1M116.8 198.1h1M116.8 198.1a4.1 4.1 0 0 1-4.1 4M116.8 182.2v15.9M117.5 180.5l.2 .1M117.5 180.5h.1M117.5 180.5l.3 1.5M117.7 180.6h.1M117.7 180.6l.3 1.5"/>
<path d="M117.7 198.8l-.4 1.4a5.1 5.1 0 0 1-2.8 2.6M117.7 198.8h.1M117.8 182l.2 .1M117.8 198.2l-.1 .6M117.8 182v.2M117.8 182.4v4.5M117.8 192.4v4.4M117.8 198.1v.1M117.8 182.2v.2M117.8 186.9v5.5M117.8 196.8v1.3M117.8 182.2l.2 .1"/>
<path d="M117.8 182.4l.2 .1M117.8 186.9h.2M117.8 192.4h1.4M117.9 198.7l-.2 .8a5.3 5.3 0 0 1-3.1 3.4M117.9 198.6h1.2M117.9 198.6l-.2 .2M117.9 198.6v.1M118 182.5v4.4M118 182.1v.4M118 186.9v9.8M118 196.7v1.4M118 196.7h1.1"/>
<path d="M118 198.1l-.1 .5M118 198.1l-.2 .1M118 197.9l-.2 .2M118 196.7l-.2 .1M119.1 186.7v10M119.1 196.7v1.4M119.1 198.1v.5M119.1 198.1l.1 .1M119.1 197.9l.1 .2M119.1 196.7l.1 .1M119.1 186.7h.1M119.1 186.7l-1.1 .2"/>
<path d="M119.1 182.3v4.4M119.1 180.3l-1.4 .3M119.1 180.3v2M119.1 182.3l-1.1 .2M119.1 198.7l.2 .8a5.3 5.3 0 0 0 3.1 3.4M119.1 198.6v.1M119.1 198.6l.2 .2M119.2 182.1v4.6M119.2 192.4v4.4M119.2 198.1h1M119.2 186.7v5.7M119.2 196.8v1.3"/>
<path d="M119.2 180.1l-.1 .2M119.2 182.1l-.1 .2M119.2 198.1v.1M119.2 198.2l.1 .6M119.3 198.8h.1M119.3 198.8l.4 1.4a5.1 5.1 0 0 0 2.8 2.6M120.2 198.1a4.1 4.1 0 0 0 4.1 4M139.5 198.1h1.1M139.5 198.1a4.1 4.1 0 0 1-4 4M140.5 198.8l-.4 1.4a5.1 5.1 0 0 1-2.8 2.6M140.5 198.8h.1M140.6 198.2l-.1 .6"/>
<path d="M140.6 192.4v4.4M140.6 198.1v.1M140.6 182.5v9.9M140.6 196.8v1.3M140.6 182.5h.1M140.6 192.4h1.4M140.7 198.7l-.2 .8a5.3 5.3 0 0 1-3.1 3.4M140.7 198.6v.1M140.7 198.6h1.2M140.7 198.6l-.2 .2M140.7 182.5v14.2M140.7 196.7v1.4"/>
<path d="M140.7 196.7h1.1M140.7 198.1v.5M140.7 198.1l-.1 .1M140.7 197.9l-.1 .2M140.7 196.7l-.1 .1M141.8 182.2v14.5M141.8 196.7v1.4M141.8 198.1l.1 .5M141.8 198.1l.2 .1M141.8 197.9l.2 .2M141.8 196.7l.2 .1M141.8 182.3l-1.1 .2"/>
<path d="M141.8 182.2h.2M141.9 198.7l.1 .8a5.3 5.3 0 0 0 3.2 3.4M141.9 198.6v.1M141.9 198.6l.2 .2M142 192.4v4.4M142 198.1h1M142 182.2v10.2M142 196.8v1.3M142 198.1v.1M142 198.2l.1 .6M142.1 198.8h.1M142.1 198.8l.4 1.4a5.1 5.1 0 0 0 2.7 2.6"/>
<path d="M143 198.1a4.1 4.1 0 0 0 4.1 4M168 198.1h1M168 198.1a4.1 4.1 0 0 1-4 4M169 198.8l-.4 1.4a5.1 5.1 0 0 1-2.8 2.6M169 198.8h.1M169 198.2v.6M169 192.4v4.4M169 198.1v.1M169 196.8v1.3M169 192.4h1.5M169.2 198.7l-.2 .8a5.3 5.3 0 0 1-3.1 3.4M169.2 198.6h1.1"/>
<path d="M169.2 198.6v.1M169.2 198.6l-.2 .2M169.2 196.7v1.4M169.2 196.7h1.1M169.2 198.1v.5M169.2 198.1l-.2 .1M169.2 197.9l-.2 .2M169.2 196.7l-.2 .1M170.3 196.7v1.4M170.3 198.1v.5M170.3 198.1l.2 .1M170.3 197.9l.2 .2"/>
<path d="M170.3 196.7l.2 .1M170.3 198.7a5.3 5.3 0 0 0 3.3 4.2M170.3 198.6v.1M170.3 198.6l.2 .2M170.5 192.4v4.4M170.5 198.1h1M170.5 196.8v1.3M170.5 198.1v.1M170.5 198.2v.6M170.5 198.8h.1M170.5 198.8l.4 1.4a5.1 5.1 0 0 0 2.8 2.6M171.5 198.1a4.1 4.1 0 0 0 4 4"/>
<path d="M216.2 188.9l-.1 .1M216.9 196.4a4.1 4.1 0 0 1-3.7 5.7M217.2 188.5l-1 .4M217.9 196a5.1 5.1 0 0 1-4.7 7.1M217.9 196l-1 .4M218 195.9a5.2 5.2 0 0 1-4.8 7.4M218 195.9l-.1 .1M223.9 196a5.2 5.2 0 0 0 4.8 7.3M223.9 196l.1 .1M224 196.1a5.1 5.1 0 0 0 4.7 7M224 196.1l1 .4M224.6 188.4l.9 .4"/>
<path d="M224.6 188.4a4.1 4.1 0 0 1-3.7 2.5 4.1 4.1 0 0 1-3.7-2.4M225 196.5a4.1 4.1 0 0 0 3.7 5.6M225.5 188.8a5.1 5.1 0 0 1-4.6 3.1 5.1 5.1 0 0 1-4.7-3M225.5 188.8l.2 .1M225.7 188.9a5.2 5.2 0 0 1-4.8 3.2 5.2 5.2 0 0 1-4.8-3.1M279 196.4a4.1 4.1 0 0 1-3.7 5.7M279.4 191.3l-.2 .1M279.9 196a5.1 5.1 0 0 1-4.6 7.1M279.9 196l-.9 .4M280.1 195.9a5.2 5.2 0 0 1-4.8 7.4M280.1 195.9l-.2 .1M280.3 190.9l-.9 .4"/>
<path d="M287.7 190.8l1 .4M287.7 190.8a4.1 4.1 0 0 1-3.7 2.5 4.1 4.1 0 0 1-3.7-2.4M288.7 191.2a5.1 5.1 0 0 1-4.6 3.1 5.1 5.1 0 0 1-4.7-3M288.7 191.2l.1 .1M288.8 191.3a5.2 5.2 0 0 1-4.7 3.2 5.2 5.2 0 0 1-4.9-3.1M12.7 204.4h3.2M46.1 205.8v.2M46.1 205.8h234.9M46.1 206h234.9M70.9 202.1v1M70.9 203.3h21.2M70.9 203.1h21.2"/>
<path d="M70.9 203.1v.2M70.9 202.1h21.2M92.1 202.1v1M92.1 203.1v.2M93.4 202.9l-1.3 .2M93.4 202.9l.1 .2M93.5 203.1l-1.4 .2M93.9 202.8l-.5 .1M93.9 202.8l.1 .1M94 202.9l-.5 .2M94 202.9h7.8M101.8 202.9l.5 .2"/>
<path d="M101.8 202.8l.5 .1M101.8 202.8v.1M102.3 203.1l1.4 .2M102.3 202.9l1.4 .2M102.3 202.9v.2M103.7 202.1v1M103.7 203.3h9M103.7 203.1v.2M103.7 203.1h9M103.7 202.1h9M112.7 202.1v1M112.7 203.1v.2"/>
<path d="M114.1 202.9l-1.4 .2M114.1 202.9v.2M114.1 203.1l-1.4 .2M114.5 202.8l.1 .1M114.5 202.8l-.4 .1M114.6 202.9h7.8M114.6 202.9l-.5 .2M122.4 202.9l.5 .2M122.5 202.8l.4 .1M122.5 202.8l-.1 .1M122.9 203.1l1.4 .2M122.9 202.9l1.4 .2"/>
<path d="M122.9 202.9v.2M124.3 202.1v1M124.3 203.3h11.2M124.3 203.1v.2M124.3 203.1h11.2M124.3 202.1h11.2M127.5 218.6v50.8M135.5 202.1v1M135.5 203.1v.2M136.8 202.9l-1.3 .2M136.8 202.9l.1 .2M136.9 203.1l-1.4 .2"/>
<path d="M137.3 202.8l-.5 .1M137.3 202.8l.1 .1M137.4 202.9h7.8M137.4 202.9l-.5 .2M145.2 202.9l.5 .2M145.2 202.8l.5 .1M145.2 202.8v.1M145.7 203.1l1.4 .2M145.7 202.9l1.4 .2M145.7 202.9v.2M147.1 202.1v1M147.1 203.3h16.9"/>
<path d="M147.1 203.1v.2M147.1 203.1h16.9M147.1 202.1h16.9M164 202.1v1M164 203.1v.2M165.3 202.9l-1.3 .2M165.3 202.9l.1 .2M165.4 203.1l-1.4 .2M165.8 202.8l-.5 .1M165.8 202.8l.1 .1M165.9 202.9h7.7M165.9 202.9l-.5 .2"/>
<path d="M173.6 202.9l.5 .2M173.7 202.8l-.1 .1M173.7 202.8l.5 .1M174.1 203.1l1.4 .2M174.2 202.9l1.3 .2M174.2 202.9l-.1 .2M175.5 202.1v1M175.5 203.3h37.7M175.5 203.1v.2M175.5 203.1h37.7M175.5 202.1h37.7M213.2 202.1v1"/>
<path d="M213.2 203.1v.2M228.7 202.1v1M228.7 203.3h46.6M228.7 203.1v.2M228.7 203.1h46.6M228.7 202.1h46.6M251.1 218.6v50.8M275.3 202.1v1M275.3 203.1v.2M281 205.8v.2M287.1 201.7a6.7 6.7 0 0 1-6.1 4.1M287.1 201.7l.2 .1"/>
<path d="M287.3 201.8a6.8 6.8 0 0 1-6.3 4.2M312.7 218.6v50.8M416 204.5h3.1M416 218.6h-327.3v50.8M127.5 237.7h185.2M251.1 231.3h61.6M251.1 225h61.6M281.9 225v19M251.1 244h61.6M259.5 255.8h1.2M259.5 254.6h1.2M260.1 253.9v1.3"/>
<path d="M262 259.3h1.2M262 258.1h1.2M262.6 257.5v1.2M288 259.1l-5.8 5.9-3.5-3.5M291.5 255.8h1.2M291.5 254.6h1.2M292.1 253.9v1.3M312.7 259.9h103.3M371 259.9v9.5M379.7 259.9v9.5M407.3 259.9v9.5M65.9 269.4v2.2"/>
<path d="M115.9 269.4v2.2M127.5 263h123.6M165.9 269.4v2.2M215.9 269.4v2.2M264.4 269.4v2.2M264.6 262.8h1.2M264.6 261.6h1.2M265.2 261v1.2M315.9 269.4v2.2M365.9 269.4v2.2M379.7 264.7h27.6"/>
<circle cx="210.9" cy="151.3" r="5.3"/>
<circle cx="210.9" cy="151.3" r="5.5"/>
<circle cx="296.3" cy="151.3" r="5.3"/>
<circle cx="296.3" cy="151.3" r="5.5"/>
<circle cx="46.1" cy="196.6" r="4.5"/>
<circle cx="46.1" cy="196.6" r="3.8"/>
<circle cx="46.1" cy="196.6" r="7.1"/>
<circle cx="46.1" cy="196.6" r="6.9"/>
<circle cx="46.1" cy="196.6" r="4.3"/>
<circle cx="296.5" cy="253.6" r=".31"/>
</g>
<g font-size="5.6">
<text x="17.7" y="14.3">NOTES : UNLESS OTHERWISE SPECIFIED:</text>
<text x="98.3" y="266.6">T502M</text>
<text x="373.4" y="268.2">B</text>
<text x="409.6" y="268.2">C</text>
</g>
<text font-size="4.9" x="335.4" y="268.2">TITAN-502M</text>
<text font-size="4.2" x="313.5" y="264.2">TITLE:</text>
<g font-size="3.9">
<text x="18.7" y="19.7">1.</text>
<text x="29.5" y="19.7">THIS IS A MINIMAL DIMENSION DRAWING.</text>
<text x="29.5" y="23.5">THE CAD MODEL IS THE MASTER FOR ALL DIMENSIONS NOT SHOWN ON THE DRAWING.</text>
<text x="18.7" y="29.2">2.</text>
<text x="29.5" y="29.2">UNLESS OTHERWISE TOLERANCED</text>
<text x="101.4" y="29.1">.030</text>
<text x="111.9" y="29.1">A</text>
<text x="118" y="29.1">B</text>
<text x="123.4" y="29.1">C</text>
<text x="129.3" y="29.2">APPLIES TO ALL SURFACES.</text>
<text x="154.5" y="243.5">PROPRIETARY AND CONFIDENTIAL</text>
</g>
<g font-size="3.5">
<text x="235.4" y="18">REV</text>
<text x="279.4" y="18">DESCRIPTION</text>
<text x="311.9" y="13">REVISIONS</text>
<text x="348.9" y="18">DATE</text>
<text x="384.8" y="18">APPROVED</text>
<text x="237.8" y="23">A</text>
<text x="251.9" y="23">INITIAL ACADEMY RELEASE</text>
<text x="344.7" y="23.1">11-02-2018</text>
<text x="184" y="223">NOTES</text>
<text x="253.5" y="223.1">MATERIAL :</text>
<text x="284.2" y="223">6061-T6 ALUM</text>
<text x="253.4" y="229.4">DRAWN</text>
<text x="283.8" y="229.4">W.BOYCE</text>
<text x="253" y="235.8">CHECKED</text>
<text x="284.2" y="236.1">T.JARRETT</text>
<text x="253" y="242">APPROVED</text>
<text x="284.2" y="242.2">T.GILROY</text>
<text x="253.1" y="248.8">DIMENSIONS ARE IN INCHES</text>
<text x="253.1" y="252.3">TOLERANCES:</text>
<text x="253.1" y="255.8">X=</text>
<text x="262.2" y="255.8">.030</text>
<text x="286" y="252.3">ANGLES</text>
<text x="286" y="255.8">X=</text>
<text x="294.2" y="255.8">1</text>
<text x="99.7" y="261.5">DWG. NO.</text>
<text x="253.1" y="262.9">XXX=</text>
<text x="253.1" y="259.4">XX=</text>
<text x="264.7" y="259.4">.010</text>
<text x="267.2" y="262.9">.005</text>
<text x="279.9" y="259.4">SURFACE FINISH</text>
<text x="279.9" y="262.9">63</text>
<text x="371.5" y="263.2">SIZE</text>
<text x="384.8" y="263.5">7/3/2019</text>
<text x="408" y="263.2">REV</text>
<text x="382" y="268.2">SHEET 1 OF 4</text>
</g>
<g font-size="3.2">
<text x="38.3" y="6.8">8</text>
<text x="90.2" y="6.8">7</text>
<text x="139.7" y="6.6">6</text>
<text x="190" y="6.6">5</text>
<text x="240.4" y="6.7">4</text>
<text x="290.4" y="6.8">3</text>
<text x="340.4" y="6.7">2</text>
<text x="391.9" y="6.8">1</text>
<text x="10.9" y="41.7">D</text>
<text x="418.9" y="40.8">D</text>
<text x="10.9" y="106.4">C</text>
<text x="418.4" y="106.5">C</text>
<text x="10.8" y="170.3">B</text>
<text x="419.4" y="170.7">B</text>
<text x="10.8" y="237.3">A</text>
<text x="418.6" y="236.9">A</text>
<text x="130.4" y="267.2">DO NOT SCALE DRAWING</text>
<text x="233" y="267.2">SCALE: 2:3</text>
<text x="38.8" y="273.9">8</text>
<text x="90.4" y="273.9">7</text>
<text x="140.2" y="273.9">6</text>
<text x="190.1" y="274">5</text>
<text x="240.5" y="273.9">4</text>
<text x="289" y="274">3</text>
<text x="339.1" y="274">2</text>
<text x="391.4" y="274.2">1</text>
</g>
<g font-size="2.8">
<text x="131.1" y="228.7">UNLESS OUTHERWISE SPECIFIED REMOVE ALL BURRS AND BREAK EDGES .010</text>
<text x="131.1" y="231.6">UNLESS OTHERWISE SPECIFIED, FILLET RADIUS SHALL NOT EXCEED .020</text>
<text x="131.1" y="234.4">PART SHALL BE FREE OF OIL, DIRT, CHIPS, RUST, SCALE AND FOREIGN MATTER.</text>
<text x="130.5" y="248.9">ALL SITE CONTENT is the intellectual property of TITANS of CNC: Academy. You</text>
<text x="130.5" y="251.8">have the right to copy and share all materials herein in any medium or format. You</text>
<text x="130.5" y="254.6">may not use materials for commercial purposes and you may not modify or</text>
<text x="130.5" y="257.4">redistribute modified materials. We reserve the right to receive credit for all uses</text>
<text x="130.5" y="260.2">of Content outside of the TITANS of CNC: Academy Site.</text>
</g>
</svg>
